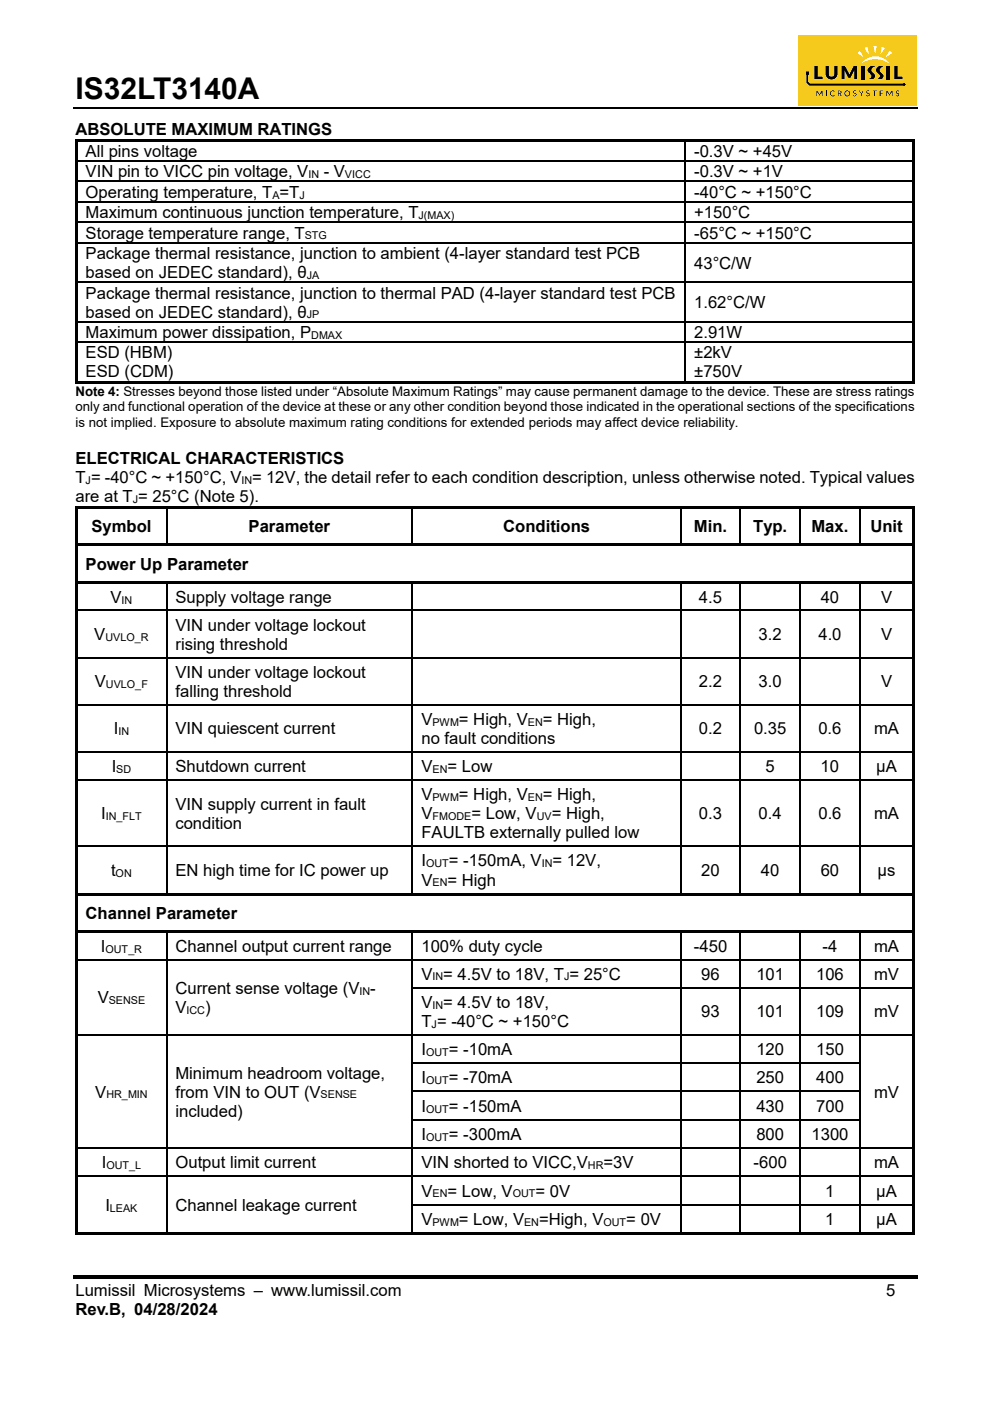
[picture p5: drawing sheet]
<svg xmlns="http://www.w3.org/2000/svg" width="210mm" height="297mm" viewBox="0 0 210 297" stroke-linecap="round" stroke-linejoin="round" font-family="sans-serif">
<path d="M15.5 22.8h179" fill="none" stroke="#000" stroke-width=".34"/>
<path d="M15.5 270.3h179v.8h-179z" fill="#000"/>
<path d="M169.3 7.5h25.2v15h-25.2z" fill="#f5ca1d"/>
<g fill="#040000">
<path d="M173.2 19.2h.1l.5 .8 .5-.8h.1v1.2h-.1v-.9l-.5 .8-.5-.8v.9h-.1z"/>
<path d="M175.2 19.2h.2v1.2h-.2z"/>
<path d="M176.3 19.3a.45 .45 0 0 1 .7 .1 .48 .48 0 0 0-.7 .1 .48 .48 0 0 0 0 .6 .48 .48 0 0 0 .7 .1 .54 .54 0 0 1-.8 .1 .54 .54 0 0 1-.1-.7z"/>
<path d="M181 19.3l.4-.1 .2 .2a.23 .23 0 0 0-.4-.1 .23 .23 0 0 0 .1 .4 .36 .36 0 0 1 .4 .3 .36 .36 0 0 1-.3 .4 .36 .36 0 0 1-.4-.2 .26 .26 0 0 0 .4 .1 .26 .26 0 0 0 .1-.4 .26 .26 0 0 0-.4-.1l-.1-.1z"/>
<path d="M182.2 19.2h.2l.3 .6 .3-.6h.2l-.4 .7v.5h-.2v-.5z"/>
<path d="M183.9 19.3l.3-.1 .2 .2a.27 .27 0 0 0-.4-.1 .27 .27 0 0 0-.1 .3 .27 .27 0 0 0 .4 .1 .38 .38 0 0 1 0 .7 .38 .38 0 0 1-.6-.2h.1a.28 .28 0 0 0 .4 .1 .28 .28 0 0 0 .1-.4 .28 .28 0 0 0-.4-.1l-.1-.1z"/>
<path d="M185 19.2h1l-.4 .1v1.1h-.2v-1.1z"/>
<path d="M186.6 19.2h.8l-.6 .1v.4h.4l-.4 .2v.4l.6 .1h-.8z"/>
<path d="M188 19.2h.2l.5 .8 .4-.8h.2v1.2h-.2v-.9l-.4 .8-.5-.8v.9h-.2z"/>
<path d="M190.1 19.3l.2-.1a.21 .21 0 0 1 .2-.1 .21 .21 0 0 1 .1 .3 .25 .25 0 0 0-.4-.1 .25 .25 0 0 0 0 .4 .25 .25 0 0 0 .3 0 .36 .36 0 0 1 .1 .7 .36 .36 0 0 1-.6-.2h.1a.26 .26 0 0 0 .3 .1 .26 .26 0 0 0 .1-.4 .26 .26 0 0 0-.3-.1l-.2-.2z"/>
<path d="M172.7 13.9h.7v2.4h1.1v.5h-1.8z"/>
<path d="M175.1 13.9h.7v1.5a.6 .6 0 0 0 .4 .8 .6 .6 0 0 0 .8-.6v-1.7h.6v1.5a1.27 1.27 0 0 1-1.1 1.4 1.27 1.27 0 0 1-1.4-1.2z"/>
<path d="M178.5 13.9l.7 .1 .9 1.8 .9-1.8 .8-.1v2.9h-.6v-1.9l-.8 1.5-.2 .1-.3-.1-.8-1.5v1.9h-.6z"/>
<path d="M182.7 13.9h.7v2.9h-.7z"/>
<path d="M188.1 13.9h.6v2.9h-.6z"/>
<path d="M189.7 13.9h.7v2.4h1v.5h-1.7z"/>
<path d="M184.4 14.2a1.17 1.17 0 0 1 1.2-.3 1.17 1.17 0 0 0-.8 1.1l.6 .7a.67 .67 0 0 1-.3 1.1h-.9a.67 .67 0 0 0 .5-.9l-.2-.3a.81 .81 0 0 1-.1-1.4z"/>
<path d="M186.2 14.2a1.17 1.17 0 0 1 1.2-.3v.2a.87 .87 0 0 0-.8 .8 .87 .87 0 0 0 .6 .8 .65 .65 0 0 1-.2 1.1h-1a.67 .67 0 0 0 .5-.9l-.2-.3a.81 .81 0 0 1-.1-1.4z"/>
<path d="M177.7 19.2h.3a.34 .34 0 0 1 .5 .2 .34 .34 0 0 1-.3 .5l.4 .5h-.2l-.4-.5h-.2v.5h-.1zM177.8 19.3v.5l.4-.1a.22 .22 0 0 0 .1-.3 .22 .22 0 0 0-.3-.1z"/>
<path d="M179.1 19.8a.62 .62 0 0 1 1.2 0 .62 .62 0 0 1-1.2 0zM179.2 19.8a.47 .47 0 0 0 .9 0 .47 .47 0 0 0-.9 0z"/>
</g>
<g fill="#fff">
<path d="M183.3 12.8a3.6 3.6 0 0 1 5.3 .6 5.1 5.1 0 0 0-5.8 0z"/>
<path d="M183.3 10.2l.7-.3 .3 1.7z"/>
<path d="M187 9.9l.7 .3-1 1.4z"/>
<path d="M185.3 9.7h.7l-.4 1.8z"/>
<path d="M181.8 11.2l.6-.4 .9 1.4z"/>
<path d="M188.7 10.7l.6 .5-1.5 1z"/>
</g>
<path d="M170.9 15.2h.7v.7h-.2v1.4l.4 .4h19.7l.1-.1a.33 .33 0 0 1 .4 .1 .33 .33 0 0 1 .1 .4l-.3 .1-20.1-.1-.6-.6z" fill="#040000"/>
<g fill="#000">
<path d="M16 29.5h.5v.5h-.5zM16 29.5h178v.5h-178zM16 30h.5v4h-.5zM16 34h.5v.3h-.5zM16 34.3h.5v4.1h-.5zM16 38.4h.5v.2h-.5zM145.2 34h.3v.3h-.3zM145.2 38.4h.3v.2h-.3zM193.5 29.5h.5v.5h-.5zM193.5 30h.5v4h-.5zM193.5 34h.5v.3h-.5zM193.5 34.3h.5v4.1h-.5z"/>
<path d="M193.5 38.4h.5v.2h-.5zM16 38.6h.5v4.1h-.5zM16 42.7h.5v.3h-.5zM16 43h.5v4h-.5zM16 47h.5v.3h-.5zM16 47.3h.5v4h-.5zM16 51.3h.5v.3h-.5zM16 51.6h.5v8.1h-.5zM16 59.7h.5v.3h-.5zM145.2 42.7h.3v.3h-.3zM145.2 47h.3v.3h-.3zM145.2 51.3h.3v.3h-.3z"/>
<path d="M145.2 59.7h.3v.3h-.3zM193.5 38.6h.5v4.1h-.5zM193.5 42.7h.5v.3h-.5zM193.5 43h.5v4h-.5zM193.5 47h.5v.3h-.5zM193.5 47.3h.5v4h-.5zM193.5 51.3h.5v.3h-.5zM193.5 51.6h.5v8.1h-.5zM193.5 59.7h.5v.3h-.5zM16 60h.5v8.1h-.5zM16 68.1h.5v.3h-.5zM16 68.4h.5v4h-.5z"/>
<path d="M16 72.4h.5v.3h-.5zM145.2 68.1h.3v.3h-.3zM145.2 72.4h.3v.3h-.3zM193.5 60h.5v8.1h-.5zM193.5 68.1h.5v.3h-.5zM193.5 68.4h.5v4h-.5zM193.5 72.4h.5v.3h-.5zM16 72.7h.5v8.6h-.5zM16 80.8h129.2v.5h-129.2zM145.2 80.8h48.3v.5h-48.3zM193.5 72.7h.5v8.6h-.5zM193.5 80.8h.5v.5h-.5z"/>
<path d="M16 107.3h.5v.5h-.5zM16 107.3h178v.5h-178zM16 107.8h.5v7.5h-.5zM16 115.3h178v.5h-178zM193.5 107.3h.5v.5h-.5zM193.5 107.8h.5v7.5h-.5zM16 115.8h.5v7.5h-.5zM16 123.3h178v.5h-178zM16 123.8h.5v5.5h-.5zM16 129.3h.5v.3h-.5zM16 129.6h.5v9.7h-.5zM16 139.3h.5v.3h-.5z"/>
<path d="M35.2 129.3h.3v.3h-.3zM35.2 139.3h.3v.3h-.3zM87.4 129.3h.2v.3h-.2zM87.4 139.3h.2v.3h-.2zM144.3 129.3h.2v.3h-.2zM144.3 139.3h.2v.3h-.2zM156.9 129.3h.3v.3h-.3zM156.9 139.3h.3v.3h-.3zM169.6 129.3h.2v.3h-.2zM169.6 139.3h.2v.3h-.2zM182.2 129.3h.3v.3h-.3zM182.2 139.3h.3v.3h-.3z"/>
<path d="M193.5 115.8h.5v7.5h-.5zM193.5 123.8h.5v5.5h-.5zM193.5 129.3h.5v.3h-.5zM193.5 129.6h.5v9.7h-.5zM193.5 139.3h.5v.3h-.5zM16 139.6h.5v9.7h-.5zM16 149.3h.5v.3h-.5zM16 149.6h.5v9.7h-.5zM16 159.3h.5v.3h-.5zM35.2 149.3h.3v.3h-.3zM35.2 159.3h.3v.3h-.3zM87.4 149.3h.2v.3h-.2z"/>
<path d="M87.4 159.3h.2v.3h-.2zM144.3 149.3h.2v.3h-.2zM144.3 159.3h.2v.3h-.2zM156.9 149.3h.3v.3h-.3zM156.9 159.3h.3v.3h-.3zM169.6 149.3h.2v.3h-.2zM169.6 159.3h.2v.3h-.2zM182.2 149.3h.3v.3h-.3zM182.2 159.3h.3v.3h-.3zM193.5 139.6h.5v9.7h-.5zM193.5 149.3h.5v.3h-.5zM193.5 149.6h.5v9.7h-.5z"/>
<path d="M193.5 159.3h.5v.3h-.5zM16 159.6h.5v5.7h-.5zM16 165.3h.5v.3h-.5zM16 165.6h.5v13.7h-.5zM16 179.3h.5v.3h-.5zM35.2 165.3h.3v.3h-.3zM35.2 179.3h.3v.3h-.3zM87.4 165.3h.2v.3h-.2zM87.4 179.3h.2v.3h-.2zM144.3 165.3h.2v.3h-.2zM144.3 179.3h.2v.3h-.2zM156.9 165.3h.3v.3h-.3z"/>
<path d="M156.9 179.3h.3v.3h-.3zM169.6 165.3h.2v.3h-.2zM169.6 179.3h.2v.3h-.2zM182.2 165.3h.3v.3h-.3zM182.2 179.3h.3v.3h-.3zM193.5 159.6h.5v5.7h-.5zM193.5 165.3h.5v.3h-.5zM193.5 165.6h.5v13.7h-.5zM193.5 179.3h.5v.3h-.5zM16 179.6h.5v9.7h-.5zM16 189.3h178v.5h-178zM16 189.8h.5v7.5h-.5z"/>
<path d="M16 197.3h178v.5h-178zM193.5 179.6h.5v9.7h-.5zM193.5 189.8h.5v7.5h-.5zM16 197.8h.5v5.5h-.5zM16 203.3h.5v.3h-.5zM16 203.6h.5v5.7h-.5zM16 209.3h.5v.3h-.5zM16 209.6h.5v9.7h-.5zM16 219.3h.5v.3h-.5zM35.2 203.3h.3v.3h-.3zM35.2 209.3h.3v.3h-.3zM35.2 219.3h.3v.3h-.3z"/>
<path d="M87.4 203.3h.2v.3h-.2zM87.4 209.3h.2v.3h-.2zM87.4 219.3h.2v.3h-.2zM144.3 203.3h.2v.3h-.2zM144.3 209.3h.2v.3h-.2zM144.3 219.3h.2v.3h-.2zM156.9 203.3h.3v.3h-.3zM156.9 209.3h.3v.3h-.3zM156.9 219.3h.3v.3h-.3zM169.6 203.3h.2v.3h-.2zM169.6 209.3h.2v.3h-.2zM169.6 219.3h.2v.3h-.2z"/>
<path d="M182.2 203.3h.3v.3h-.3zM182.2 209.3h.3v.3h-.3zM182.2 219.3h.3v.3h-.3zM193.5 197.8h.5v5.5h-.5zM193.5 203.3h.5v.3h-.5zM193.5 203.6h.5v5.7h-.5zM193.5 209.3h.5v.3h-.5zM193.5 209.6h.5v9.7h-.5zM193.5 219.3h.5v.3h-.5zM16 219.6h.5v5.7h-.5zM16 225.3h.5v.3h-.5zM16 225.6h.5v5.7h-.5z"/>
<path d="M16 231.3h.5v.3h-.5zM16 231.6h.5v5.7h-.5zM16 237.3h.5v.3h-.5zM35.2 225.3h.3v.3h-.3zM35.2 231.3h.3v.3h-.3zM35.2 237.3h.3v.3h-.3zM87.4 225.3h.2v.3h-.2zM87.4 231.3h.2v.3h-.2zM87.4 237.3h.2v.3h-.2zM144.3 225.3h.2v.3h-.2zM144.3 231.3h.2v.3h-.2zM144.3 237.3h.2v.3h-.2z"/>
<path d="M156.9 225.3h.3v.3h-.3zM156.9 231.3h.3v.3h-.3zM156.9 237.3h.3v.3h-.3zM169.6 225.3h.2v.3h-.2zM169.6 231.3h.2v.3h-.2zM169.6 237.3h.2v.3h-.2zM182.2 225.3h.3v.3h-.3zM182.2 231.3h.3v.3h-.3zM182.2 237.3h.3v.3h-.3zM193.5 219.6h.5v5.7h-.5zM193.5 225.3h.5v.3h-.5zM193.5 225.6h.5v5.7h-.5z"/>
<path d="M193.5 231.3h.5v.3h-.5zM193.5 231.6h.5v5.7h-.5zM193.5 237.3h.5v.3h-.5zM16 237.6h.5v5.7h-.5zM16 243.3h.5v.3h-.5zM16 243.6h.5v5.7h-.5zM16 249.3h.5v.3h-.5zM16 249.6h.5v5.7h-.5zM16 255.3h.5v.3h-.5zM35.2 243.3h.3v.3h-.3zM35.2 249.3h.3v.3h-.3zM35.2 255.3h.3v.3h-.3z"/>
<path d="M87.4 243.3h.2v.3h-.2zM87.4 249.3h.2v.3h-.2zM87.4 255.3h.2v.3h-.2zM144.3 243.3h.2v.3h-.2zM144.3 249.3h.2v.3h-.2zM144.3 255.3h.2v.3h-.2zM156.9 243.3h.3v.3h-.3zM156.9 249.3h.3v.3h-.3zM156.9 255.3h.3v.3h-.3zM169.6 243.3h.2v.3h-.2zM169.6 249.3h.2v.3h-.2zM169.6 255.3h.2v.3h-.2z"/>
<path d="M182.2 243.3h.3v.3h-.3zM182.2 249.3h.3v.3h-.3zM182.2 255.3h.3v.3h-.3zM193.5 237.6h.5v5.7h-.5zM193.5 243.3h.5v.3h-.5zM193.5 243.6h.5v5.7h-.5zM193.5 249.3h.5v.3h-.5zM193.5 249.6h.5v5.7h-.5zM193.5 255.3h.5v.3h-.5zM16 255.6h.5v6.2h-.5zM16 261.3h19.2v.5h-19.2zM35.2 261.3h52.2v.5h-52.2z"/>
<path d="M87.4 261.3h56.9v.5h-56.9zM144.3 261.3h12.6v.5h-12.6zM156.9 261.3h12.7v.5h-12.7zM169.6 261.3h12.6v.5h-12.6zM182.2 261.3h11.3v.5h-11.3zM193.5 255.6h.5v6.2h-.5zM193.5 261.3h.5v.5h-.5z"/>
</g>
<g fill="none" stroke="#000" stroke-width=".25">
<path d="M16.5 34.2h128.7M16.5 38.5h128.7M145.3 30v4M145.3 34.3v4.1M145.3 38.6v4.1M145.5 34.2h48M145.5 38.5h48M16.5 42.8h128.7M16.5 47.1h128.7M16.5 51.5h128.7M16.5 59.8h128.7M145.3 43v4"/>
<path d="M145.3 47.3v4M145.3 51.6v8.1M145.3 60v8.1M145.5 42.8h48M145.5 47.1h48M145.5 51.5h48M145.5 59.8h48M16.5 68.2h128.7M16.5 72.5h128.7M145.3 68.4v4M145.3 72.7v8.1M145.5 68.2h48"/>
<path d="M145.5 72.5h48M35.3 107.8v7.5M87.5 107.8v7.5M144.4 107.8v7.5M157 107.8v7.5M169.7 107.8v7.5M182.4 107.8v7.5M16.5 129.4h18.7M16.5 139.4h18.7M35.3 123.8v5.5M35.3 129.6v9.7M35.3 139.6v9.7"/>
<path d="M35.5 129.4h51.9M35.5 139.4h51.9M87.5 123.8v5.5M87.5 129.6v9.7M87.5 139.6v9.7M87.6 129.4h56.7M87.6 139.4h56.7M144.4 123.8v5.5M144.4 129.6v9.7M144.4 139.6v9.7M144.5 129.4h12.4M144.5 139.4h12.4"/>
<path d="M157 123.8v5.5M157 129.6v9.7M157 139.6v9.7M157.2 129.4h12.4M157.2 139.4h12.4M169.7 123.8v5.5M169.7 129.6v9.7M169.7 139.6v9.7M169.8 129.4h12.4M169.8 139.4h12.4M182.4 123.8v5.5M182.4 129.6v9.7"/>
<path d="M182.4 139.6v9.7M182.5 129.4h11M182.5 139.4h11M16.5 149.4h18.7M16.5 159.4h18.7M35.3 149.6v9.7M35.3 159.6v5.7M35.5 149.4h51.9M35.5 159.4h51.9M87.5 149.6v9.7M87.5 159.6v5.7M87.6 149.4h56.7"/>
<path d="M87.6 159.4h56.7M144.4 149.6v9.7M144.4 159.6v5.7M144.5 149.4h12.4M144.5 159.4h12.4M157 149.6v9.7M157 159.6v5.7M157.2 149.4h12.4M157.2 159.4h12.4M169.7 149.6v9.7M169.7 159.6v5.7M169.8 149.4h12.4"/>
<path d="M169.8 159.4h12.4M182.4 149.6v9.7M182.4 159.6v5.7M182.5 149.4h11M182.5 159.4h11M16.5 165.4h18.7M16.5 179.4h18.7M35.3 165.6v13.7M35.3 179.6v9.7M35.5 165.4h51.9M35.5 179.4h51.9M87.5 165.6v13.7"/>
<path d="M87.5 179.6v9.7M87.6 165.4h56.7M87.6 179.4h56.7M144.4 165.6v13.7M144.4 179.6v9.7M144.5 165.4h12.4M144.5 179.4h12.4M157 165.6v13.7M157 179.6v9.7M157.2 165.4h12.4M157.2 179.4h12.4M169.7 165.6v13.7"/>
<path d="M169.7 179.6v9.7M169.8 165.4h12.4M169.8 179.4h12.4M182.4 165.6v13.7M182.4 179.6v9.7M182.5 165.4h11M182.5 179.4h11M35.3 197.8v5.5M87.5 197.8v5.5M144.4 197.8v5.5M157 197.8v5.5M169.7 197.8v5.5"/>
<path d="M182.4 197.8v5.5M16.5 203.4h18.7M16.5 219.4h18.7M35.3 203.6v5.7M35.3 209.6v9.7M35.3 219.6v5.7M35.5 203.4h51.9M35.5 219.4h51.9M87.5 203.6v5.7M87.5 209.6v9.7M87.5 219.6v5.7M87.6 203.4h56.7"/>
<path d="M87.6 209.4h56.7M87.6 219.4h56.7M144.4 203.6v5.7M144.4 209.6v9.7M144.4 219.6v5.7M144.5 203.4h12.4M144.5 209.4h12.4M144.5 219.4h12.4M157 203.6v5.7M157 209.6v9.7M157 219.6v5.7M157.2 203.4h12.4"/>
<path d="M157.2 209.4h12.4M157.2 219.4h12.4M169.7 203.6v5.7M169.7 209.6v9.7M169.7 219.6v5.7M169.8 203.4h12.4M169.8 209.4h12.4M169.8 219.4h12.4M182.4 203.6v5.7M182.4 209.6v9.7M182.4 219.6v5.7M182.5 203.4h11"/>
<path d="M182.5 209.4h11M182.5 219.4h11M35.3 225.6v5.7M35.3 231.6v5.7M35.3 237.6v5.7M87.5 225.6v5.7M87.5 231.6v5.7M87.5 237.6v5.7M87.6 225.4h56.7M87.6 231.4h56.7M87.6 237.4h56.7M144.4 225.6v5.7"/>
<path d="M144.4 231.6v5.7M144.4 237.6v5.7M144.5 225.4h12.4M144.5 231.4h12.4M144.5 237.4h12.4M157 225.6v5.7M157 231.6v5.7M157 237.6v5.7M157.2 225.4h12.4M157.2 231.4h12.4M157.2 237.4h12.4M169.7 225.6v5.7"/>
<path d="M169.7 231.6v5.7M169.7 237.6v5.7M169.8 225.4h12.4M169.8 231.4h12.4M169.8 237.4h12.4M182.4 225.6v5.7M182.4 231.6v5.7M182.4 237.6v5.7M16.5 243.4h18.7M16.5 249.4h18.7M35.3 243.6v5.7M35.3 249.6v5.7"/>
<path d="M35.3 255.6v5.7M35.5 243.4h51.9M35.5 249.4h51.9M87.5 243.6v5.7M87.5 249.6v5.7M87.5 255.6v5.7M87.6 243.4h56.7M87.6 249.4h56.7M87.6 255.4h56.7M144.4 243.6v5.7M144.4 249.6v5.7M144.4 255.6v5.7"/>
<path d="M144.5 243.4h12.4M144.5 249.4h12.4M144.5 255.4h12.4M157 243.6v5.7M157 249.6v5.7M157 255.6v5.7M157.2 243.4h12.4M157.2 249.4h12.4M157.2 255.4h12.4M169.7 243.6v5.7M169.7 249.6v5.7M169.7 255.6v5.7"/>
<path d="M169.8 243.4h12.4M169.8 249.4h12.4M169.8 255.4h12.4M182.4 243.6v5.7M182.4 249.6v5.7M182.4 255.6v5.7M182.5 243.4h11M182.5 249.4h11M182.5 255.4h11"/>
</g>
<text font-size="6.3" x="16" y="21">IS32LT3140A</text>
<g font-size="3.5">
<text x="16" y="28.7">ABSOLUTE MAXIMUM RATINGS</text>
<text x="18.2" y="33.3">All pins voltage</text>
<text x="147.2" y="33.3">-0.3V ~ +45V</text>
<text x="18.2" y="37.6">VIN pin to VICC pin voltage, V</text>
<text x="18.2" y="42">Operating temperature, T =T</text>
<text x="68.7" y="37.6">- V</text>
<text x="147.2" y="42">-40°C ~ +150°C</text>
<text x="147.2" y="37.6">-0.3V ~ +1V</text>
<text x="18.2" y="46.3">Maximum continuous junction temperature, T</text>
<text x="147.2" y="46.3">+150°C</text>
<text x="18.2" y="50.6">Storage temperature range, T</text>
<text x="147.2" y="50.6">-65°C ~ +150°C</text>
<text x="18.2" y="54.9">Package thermal resistance, junction to ambient (4-layer standard test PCB</text>
<text x="18.2" y="59">based on JEDEC standard), θ</text>
<text x="147.2" y="56.9">43°C/W</text>
<text x="18.2" y="63.3">Package thermal resistance, junction to thermal PAD (4-layer standard test PCB</text>
<text x="147.2" y="65.3">1.62°C/W</text>
<text x="18.2" y="67.4">based on JEDEC standard), θ</text>
<text x="18.2" y="71.7">Maximum power dissipation, P</text>
<text x="147.2" y="71.7">2.91W</text>
<text x="18.2" y="76">ESD (HBM)</text>
<text x="147.2" y="76">±2kV</text>
<text x="18.2" y="80">ESD (CDM)</text>
<text x="147.2" y="80">±750V</text>
<text x="16" y="98.4">ELECTRICAL CHARACTERISTICS</text>
<text x="16" y="102.5">T = -40°C ~ +150°C, V = 12V, the detail refer to each condition description, unless otherwise noted. Typical values</text>
<text x="16" y="106.5">are at T = 25°C (Note 5).</text>
<text x="19.4" y="112.8">Symbol</text>
<text x="52.7" y="112.8">Parameter</text>
<text x="106.7" y="112.8">Conditions</text>
<text x="147.2" y="112.8">Min.</text>
<text x="159.7" y="112.8">Typ.</text>
<text x="172.1" y="112.8">Max.</text>
<text x="184.6" y="112.8">Unit</text>
<text x="18.2" y="120.8">Power Up Parameter</text>
<text x="23.5" y="127.8">V</text>
<text x="37.2" y="127.8">Supply voltage range</text>
<text x="148.2" y="127.8">4.5</text>
<text x="174.1" y="127.8">40</text>
<text x="186.9" y="127.8">V</text>
<text x="20" y="135.7">V</text>
<text x="37.2" y="133.7">VIN under voltage lockout</text>
<text x="37.2" y="137.7">rising threshold</text>
<text x="160.9" y="135.7">3.2</text>
<text x="173.6" y="135.7">4.0</text>
<text x="186.9" y="135.7">V</text>
<text x="37.2" y="143.7">VIN under voltage lockout</text>
<text x="20.1" y="145.7">V</text>
<text x="37.2" y="147.7">falling threshold</text>
<text x="148.3" y="145.7">2.2</text>
<text x="160.9" y="145.7">3.0</text>
<text x="186.9" y="145.7">V</text>
<text x="24.1" y="155.7">I</text>
<text x="37.2" y="155.7">VIN quiescent current</text>
<text x="89.4" y="153.7">V</text>
<text x="97.3" y="153.7">= High, V</text>
<text x="115.1" y="153.7">= High,</text>
<text x="148.3" y="155.7">0.2</text>
<text x="159.9" y="155.7">0.35</text>
<text x="173.6" y="155.7">0.6</text>
<text x="185.4" y="155.7">mA</text>
<text x="89.4" y="157.7">no fault conditions</text>
<text x="23.7" y="163.7">I</text>
<text x="37.2" y="163.7">Shutdown current</text>
<text x="89.4" y="163.7">V</text>
<text x="94.9" y="163.7">= Low</text>
<text x="162.4" y="163.7">5</text>
<text x="174.1" y="163.7">10</text>
<text x="185.9" y="163.7">μA</text>
<text x="21.5" y="173.7">I</text>
<text x="37.2" y="171.7">VIN supply current in fault</text>
<text x="89.4" y="173.7">V</text>
<text x="89.4" y="169.7">V</text>
<text x="97.3" y="169.7">= High, V</text>
<text x="100" y="173.7">= Low, V</text>
<text x="115.1" y="169.7">= High,</text>
<text x="117" y="173.7">= High,</text>
<text x="148.3" y="173.7">0.3</text>
<text x="160.9" y="173.7">0.4</text>
<text x="173.6" y="173.7">0.6</text>
<text x="185.4" y="173.7">mA</text>
<text x="37.2" y="175.7">condition</text>
<text x="89.4" y="177.8">FAULTB externally pulled low</text>
<text x="23.6" y="185.7">t</text>
<text x="37.2" y="185.7">EN high time for IC power up</text>
<text x="89.4" y="183.7">I</text>
<text x="95.2" y="183.7">= -150mA, V = 12V,</text>
<text x="148.7" y="185.7">20</text>
<text x="161.4" y="185.7">40</text>
<text x="174.1" y="185.7">60</text>
<text x="186.1" y="185.7">μs</text>
<text x="89.4" y="187.7">V</text>
<text x="94.9" y="187.7">= High</text>
<text x="18.2" y="194.9">Channel Parameter</text>
<text x="21.4" y="201.8">I</text>
<text x="37.2" y="201.8">Channel output current range</text>
<text x="89.4" y="201.8">100% duty cycle</text>
<text x="147.2" y="201.8">-450</text>
<text x="174.5" y="201.8">-4</text>
<text x="185.4" y="201.8">mA</text>
<text x="89.4" y="207.7">V = 4.5V to 18V, T = 25°C</text>
<text x="148.7" y="207.7">96</text>
<text x="160.4" y="207.7">101</text>
<text x="173.1" y="207.7">106</text>
<text x="185.4" y="207.7">mV</text>
<text x="20.7" y="212.7">V</text>
<text x="37.2" y="210.7">Current sense voltage (V -</text>
<text x="37.2" y="214.8">V</text>
<text x="43.5" y="214.8">)</text>
<text x="89.4" y="213.7">V = 4.5V to 18V,</text>
<text x="148.7" y="215.7">93</text>
<text x="160.4" y="215.7">101</text>
<text x="173.1" y="215.7">109</text>
<text x="185.4" y="215.7">mV</text>
<text x="89.4" y="217.7">T = -40°C ~ +150°C</text>
<text x="89.4" y="223.7">I</text>
<text x="95.2" y="223.7">= -10mA</text>
<text x="160.4" y="223.7">120</text>
<text x="173.1" y="223.7">150</text>
<text x="20.2" y="232.7">V</text>
<text x="37.2" y="228.7">Minimum headroom voltage,</text>
<text x="37.2" y="232.7">from VIN to OUT (V</text>
<text x="89.4" y="229.7">I</text>
<text x="95.2" y="229.7">= -70mA</text>
<text x="160.4" y="229.7">250</text>
<text x="173.1" y="229.7">400</text>
<text x="185.4" y="232.7">mV</text>
<text x="37.2" y="236.8">included)</text>
<text x="89.4" y="235.7">I</text>
<text x="95.2" y="235.7">= -150mA</text>
<text x="160.4" y="235.7">430</text>
<text x="173.1" y="235.7">700</text>
<text x="89.4" y="241.7">I</text>
<text x="95.2" y="241.7">= -300mA</text>
<text x="160.4" y="241.7">800</text>
<text x="172.1" y="241.7">1300</text>
<text x="21.6" y="247.7">I</text>
<text x="37.2" y="247.7">Output limit current</text>
<text x="89.4" y="247.7">VIN shorted to VICC,V</text>
<text x="128" y="247.7">=3V</text>
<text x="159.8" y="247.7">-600</text>
<text x="185.4" y="247.7">mA</text>
<text x="22.4" y="256.7">I</text>
<text x="37.2" y="256.7">Channel leakage current</text>
<text x="89.4" y="253.7">V</text>
<text x="94.9" y="253.7">= Low, V</text>
<text x="113.6" y="253.7">= 0V</text>
<text x="175.1" y="253.7">1</text>
<text x="185.9" y="253.7">μA</text>
<text x="89.4" y="259.7">V</text>
<text x="97.3" y="259.7">= Low, V</text>
<text x="114.3" y="259.7">=High, V</text>
<text x="132.8" y="259.7">= 0V</text>
<text x="175.1" y="259.7">1</text>
<text x="185.9" y="259.7">μA</text>
<text x="16" y="274.7">Lumissil Microsystems – www.lumissil.com</text>
<text x="188" y="274.7">5</text>
<text x="16" y="278.8">Rev.B, 04/28/2024</text>
</g>
<g font-size="2.8">
<text x="16" y="83.9">Note 4: Stresses beyond those listed under “Absolute Maximum Ratings” may cause permanent damage to the device. These are stress ratings</text>
<text x="16" y="87.2">only and functional operation of the device at these or any other condition beyond those indicated in the operational sections of the specifications</text>
<text x="16" y="90.4">is not implied. Exposure to absolute maximum rating conditions for extended periods may affect device reliability.</text>
</g>
<g font-size="2.3">
<text x="65.4" y="37.8">IN</text>
<text x="73.2" y="37.8">VICC</text>
<text x="57.8" y="42.1">A</text>
<text x="63.5" y="42.1">J</text>
<text x="88.8" y="46.4">J(MAX)</text>
<text x="64.6" y="50.8">STG</text>
<text x="65" y="59.1">JA</text>
<text x="65" y="67.5">JP</text>
<text x="66" y="71.8">DMAX</text>
<text x="18.2" y="102.6">J</text>
<text x="28.2" y="106.7">J</text>
<text x="51.2" y="102.6">IN</text>
<text x="25.8" y="128">IN</text>
<text x="22.4" y="135.9">UVLO_R</text>
<text x="22.5" y="145.9">UVLO_F</text>
<text x="25.1" y="155.9">IN</text>
<text x="91.7" y="153.9">PWM</text>
<text x="112" y="153.9">EN</text>
<text x="24.7" y="163.9">SD</text>
<text x="91.7" y="163.9">EN</text>
<text x="22.4" y="173.9">IN_FLT</text>
<text x="91.7" y="169.8">PWM</text>
<text x="91.7" y="173.9">FMODE</text>
<text x="112" y="169.8">EN</text>
<text x="113.8" y="173.9">UV</text>
<text x="24.5" y="185.9">ON</text>
<text x="90.4" y="183.9">OUT</text>
<text x="114.9" y="183.9">IN</text>
<text x="91.7" y="187.9">EN</text>
<text x="22.4" y="202">OUT_R</text>
<text x="91.7" y="207.9">IN</text>
<text x="119.6" y="207.9">J</text>
<text x="23.1" y="212.9">SENSE</text>
<text x="39.6" y="214.9">ICC</text>
<text x="76.2" y="210.9">IN</text>
<text x="91.7" y="213.9">IN</text>
<text x="91.5" y="217.9">J</text>
<text x="90.4" y="223.9">OUT</text>
<text x="22.6" y="232.9">HR_MIN</text>
<text x="68" y="232.9">SENSE</text>
<text x="90.4" y="229.9">OUT</text>
<text x="90.4" y="235.9">OUT</text>
<text x="90.4" y="241.9">OUT</text>
<text x="22.6" y="247.9">OUT_L</text>
<text x="124.7" y="247.9">HR</text>
<text x="23.3" y="256.9">LEAK</text>
<text x="91.7" y="253.9">EN</text>
<text x="108.8" y="253.9">OUT</text>
<text x="91.7" y="259.9">PWM</text>
<text x="111.2" y="259.9">EN</text>
<text x="128" y="259.9">OUT</text>
</g>
</svg>
